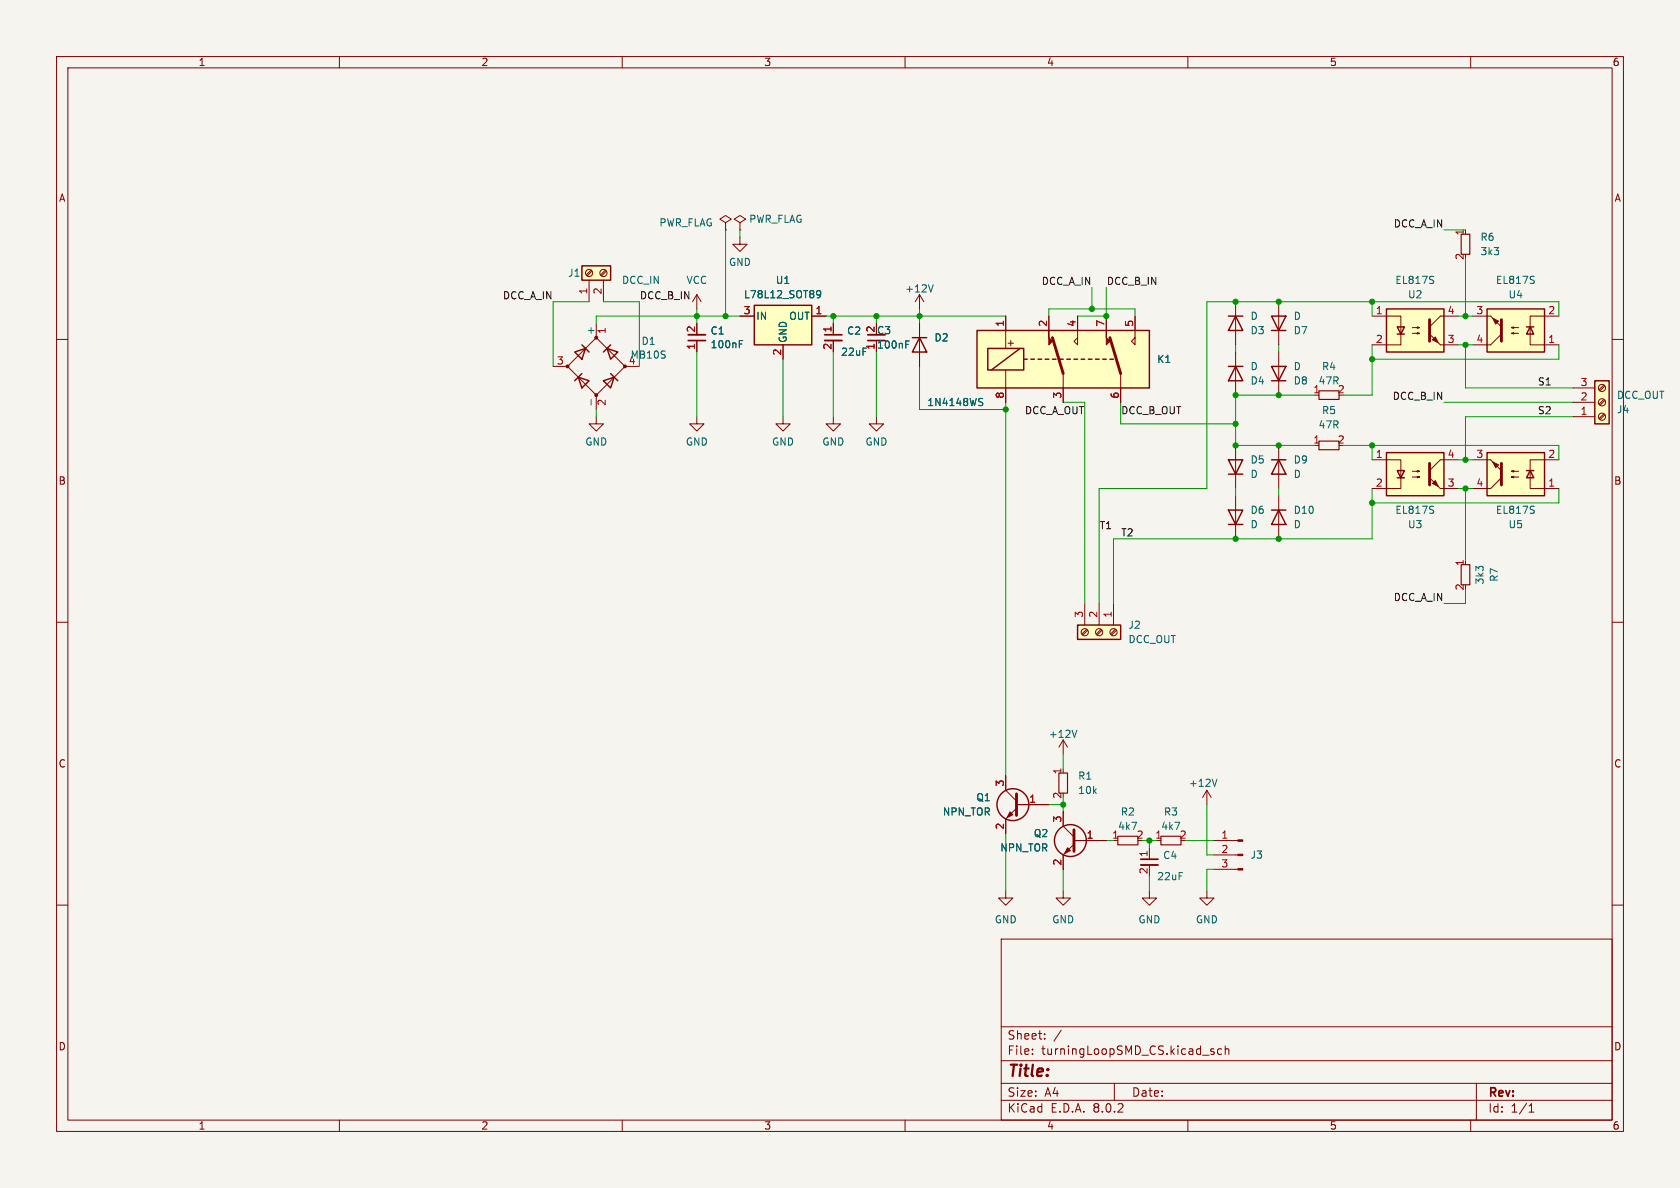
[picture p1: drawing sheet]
<svg xmlns="http://www.w3.org/2000/svg" width="297mm" height="210mm" viewBox="0 0 297 210" stroke-linecap="round" stroke-linejoin="round" font-family="sans-serif">
<path d="M0 0h297v210h-297z" fill="#f5f4ef" stroke="#f5f4ef" stroke-width=".18"/>
<g fill="none" stroke="#840000" stroke-width=".18">
<path d="M10 10h277v190h-277zM12 12h273v186h-273zM60 10v2M110 10v2M160 10v2M210 10v2M260 10v2M10 60h2M285 60h2M10 110h2M285 110h2M10 160h2"/>
<path d="M285 160h2M177 166h108v32h-108zM60 198v2M110 198v2M160 198v2M177 194.5h108M177 191.5h108M177 187.5h108M177 181.5h108M182.5 186.3v.1M182.5 185.5v.1M184.7 183.6v.1"/>
<path d="M184.7 182.8v.1M187.6 182.1l-1.3 2M197 191.5v3M210 198v2M214.2 185.9l.4 .1 .1 .2-.2 .2h-.3M214.2 185.4l.4 .1M216 185.5l-.5-.1-.3 .3v.4l.2 .2h.6M216.6 185.5l.2-.1 .4 .1v.9M216.6 184.9v1.5M260 198v2M261 191.5v6.5M270.3 196.6h.9"/>
<path d="M270.3 195.5l.4-.4v1.5"/>
</g>
<path d="M262.9 80h10.1v7.6h-10.1z" fill="#ffffc2"/>
<g fill="none" stroke="#840000" stroke-width=".25">
<path d="M161.3 59.7h2.5M162.6 59.7l1.2 2.5h-2.5zM217.2 64.8h2.5M218.4 64.8l1.3 2.5h-2.5zM224.8 64.8h2.5l-1.2 2.5zM224.8 67.3h2.5M217.2 90.2h2.5l-1.3 2.5zM217.2 92.7h2.5M224.8 81.3h2.5M224.8 90.2h2.5M226.1 81.3l1.2 2.5h-2.5zM226.1 90.2l1.2 2.5h-2.5z"/>
<path d="M262.9 80h10.1v7.6h-10.1zM269.9 83.2h1.2M270.5 83.2l.6 1.3h-1.2z"/>
</g>
<g fill="none" stroke="#840000" stroke-width=".18">
<path d="M147.3 57.2v2M162.6 57.2v7.6M147.3 60.2v2M218.4 62.2v7.7M226.1 62.2v7.7M226.1 78.7v7.7M218.4 87.6v7.7M226.1 87.6v7.7M260.3 81.3h3.2M265.4 84.5l-1.9 1.9h-3.2M267.2 83.3l.4 .1v-.2l-.4 .1h1.3M267.2 84.3l.4 .2v-.3l-.4 .1h1.3"/>
<path d="M275.6 81.3h-5.1v5.1h5.1"/>
</g>
<g fill="#840000" stroke="#840000" stroke-width=".18">
<path d="M263.5 81.3l1.9 1.9z"/>
<path d="M263.9 81.7l1 .5-.5 .5z"/>
</g>
<path d="M265.4 81.9v3.8" fill="none" stroke="#840000" stroke-width=".51"/>
<path d="M173.3 71l.3 .2 .1 .3-.2 .2h-.3M173.3 70.4l.4 .1M271.1 89.5h.1M271.2 90.3v.3" fill="none" stroke="#006464" stroke-width=".18"/>
<path d="M233.2 69.1h3.5v1.5h-3.5zM233.2 78h3.5v1.5h-3.5z" fill="none" stroke="#840000" stroke-width=".2"/>
<path d="M145.8 60.2h3" fill="none" stroke="#840000" stroke-width=".33"/>
<path d="M145.8 59.2h3" fill="none" stroke="#840000" stroke-width=".3"/>
<path d="M245.1 80h10.2v7.6h-10.2z" fill="#ffffc2"/>
<path d="M245.1 80h10.2v7.6h-10.2zM247 83.2h1.3l-.7 1.3zM247 84.5h1.3" fill="none" stroke="#840000" stroke-width=".25"/>
<path d="M242.6 81.3h5v5.1h-5M249.7 84.3h1.3l-.4 .2v-.3l.4 .1M249.7 83.3h1.3l-.4 .1v-.2l.4 .1M254.6 86.4h3.2M257.8 81.3h-3.2l-1.9 1.9" fill="none" stroke="#840000" stroke-width=".18"/>
<g fill="#840000" stroke="#840000" stroke-width=".18">
<path d="M252.7 84.5l1.9 1.9z"/>
<path d="M253.2 85.5l.5-.5 .6 1z"/>
</g>
<path d="M252.7 81.9v3.8" fill="none" stroke="#840000" stroke-width=".51"/>
<path d="M253.3 89.5h.2M253.4 90.3v.3" fill="none" stroke="#006464" stroke-width=".18"/>
<path d="M133.3 54h10.2v7h-10.2z" fill="#ffffc2"/>
<g fill="none" stroke="#840000" stroke-width=".25">
<path d="M133.3 54h10.2v7h-10.2zM217.2 55.9h2.5M218.4 55.9l1.3 2.5h-2.5zM224.8 55.9h2.5l-1.2 2.5zM224.8 58.4h2.5M217.2 81.3h2.5l-1.3 2.5zM217.2 83.8h2.5"/>
<circle cx="179.1" cy="142.2" r="2.82"/>
<circle cx="189.2" cy="148.6" r="2.82"/>
</g>
<g fill="none" stroke="#840000" stroke-width=".18">
<path d="M128.3 39.4l1-.7-1-.6-1 .6 1 .7v1.2M130.8 39.4l1-.7-1-.6-1 .6 1 .7v1.2M128.3 40.6h.1M130.8 40.6h.1M130.8 55.9h2.5M143.5 55.9h2.5M154.9 57.2v2M162.6 52.1l-.8 1.2M162.6 52.1v2.5M162.6 52.1l.7 1.2M218.4 53.3v7.7M226.1 53.3v7.7"/>
<path d="M138.4 73.7v1.2h1.3l-1.3 1.3-1.2-1.3h1.2M138.4 61v2.5M147.3 73.7v1.2h1.3l-1.3 1.3-1.3-1.3h1.3M154.9 73.7v1.2h1.3l-1.3 1.3-1.2-1.3h1.2M218.4 78.7v7.7M177.8 137.2v2.5l1.9 1.9M213.4 139.7l-.8 1.3M213.4 139.7v2.5M213.4 139.7l.7 1.3M177.8 157.5v1.3h1.3l-1.3 1.2-1.3-1.2h1.3M179.7 142.9l-1.9 1.9v2.5M179.7 142.2h5.7"/>
<path d="M188 157.5v1.3h1.2l-1.2 1.2-1.3-1.2h1.3M188 143.5v2.6l1.9 1.9M189.9 149.2l-1.9 1.9v2.6M189.9 148.6h5.7M203.2 157.5v1.3h1.3l-1.3 1.2-1.3-1.2h1.3M203.2 149.9v2M203.2 152.9v2M213.4 157.5v1.3h1.2l-1.2 1.2-1.3-1.2h1.3M214.6 148.6h4.2M214.6 153.7h4.2M214.6 151.1h4.2"/>
</g>
<path d="M144.4 51.5l.2-.1 .4 .1a.84 .84 0 0 1-.3 1.1h-.2M145.1 51.9l-.3 .3-.4-.2M165 50.3l-.4 1.3M160.1 60.9h.5M160.1 60.3h.6M215.1 137.7l-.4 1.3" fill="none" stroke="#006464" stroke-width=".18"/>
<path d="M258.3 41.4h1.5v3.6h-1.5zM258.3 99.8h1.5v3.6h-1.5zM187.2 136.7h1.5v3.5h-1.5zM197.6 147.8h3.6v1.6h-3.6zM205.2 147.8h3.6v1.6h-3.6z" fill="none" stroke="#840000" stroke-width=".2"/>
<path d="M153.4 59.2h3.1M201.7 152.9h3" fill="none" stroke="#840000" stroke-width=".33"/>
<path d="M153.4 60.2h3.1M201.7 151.9h3" fill="none" stroke="#840000" stroke-width=".3"/>
<path d="M179.7 140.3v3.8M189.9 146.7v3.8" fill="none" stroke="#840000" stroke-width=".51"/>
<g fill="#840000" stroke="#840000" stroke-width=".18">
<path d="M188.7 149.9l.5 .5-1 .5z"/>
<path d="M218.8 153.5h.9v.3h-.9z"/>
<path d="M218.8 151h.9v.3h-.9z"/>
<path d="M218.8 148.5h.9v.2h-.9z"/>
<path d="M178.6 143.5l.5 .5-1 .5z"/>
</g>
<path d="M245.1 54.6h10.2v7.6h-10.2z" fill="#ffffc2"/>
<path d="M245.1 54.6h10.2v7.6h-10.2zM247 57.8h1.3l-.7 1.3zM247 59.1h1.3" fill="none" stroke="#840000" stroke-width=".25"/>
<path d="M242.6 55.9h5v5.1h-5M249.7 58.9h1.3l-.4 .2v-.3l.4 .1M249.7 57.9h1.3l-.4 .1v-.2l.4 .1M257.8 55.9h-3.2l-1.9 1.9M254.6 61h3.2" fill="none" stroke="#840000" stroke-width=".18"/>
<g fill="#840000" stroke="#840000" stroke-width=".18">
<path d="M252.7 59.1l1.9 1.9z"/>
<path d="M253.2 60.1l.5-.5 .6 1z"/>
</g>
<path d="M252.7 56.5v3.8" fill="none" stroke="#840000" stroke-width=".51"/>
<path d="M253.3 48.8l.2 .1M253.4 49.6v.4" fill="none" stroke="#006464" stroke-width=".18"/>
<path d="M262.9 54.6h10.1v7.6h-10.1z" fill="#ffffc2"/>
<path d="M262.9 54.6h10.1v7.6h-10.1zM269.9 57.8h1.2M270.5 57.8l.6 1.3h-1.2z" fill="none" stroke="#840000" stroke-width=".25"/>
<path d="M260.3 55.9h3.2M265.4 59.1l-1.9 1.9h-3.2M267.2 57.9l.4 .1v-.2l-.4 .1h1.3M267.2 58.9l.4 .2v-.3l-.4 .1h1.3M275.6 55.9h-5.1v5.1h5.1" fill="none" stroke="#840000" stroke-width=".18"/>
<g fill="#840000" stroke="#840000" stroke-width=".18">
<path d="M263.5 55.9l1.9 1.9z"/>
<path d="M263.9 56.3l1 .5-.5 .5z"/>
</g>
<path d="M265.4 56.5v3.8" fill="none" stroke="#840000" stroke-width=".51"/>
<path d="M271.1 48.8l.1 .1M271.2 49.6v.4" fill="none" stroke="#006464" stroke-width=".18"/>
<path d="M281.9 67.3h2.6v7.6h-2.6z" fill="#ffffc2"/>
<path d="M281.9 67.3h2.6v7.6h-2.6z" fill="none" stroke="#840000" stroke-width=".25"/>
<g fill="none" stroke="#840000" stroke-width=".18">
<path d="M278.1 73.7h3.8M278.1 71.1h3.8M278.1 68.6h3.8M283.5 68.1l-.8 .8M283.5 70.6l-.8 .9M283.5 73.2l-.8 .8M283.7 68.2l-.8 .9M283.7 70.8l-.8 .8M283.7 73.3l-.8 .9"/>
<circle cx="283.2" cy="73.7" r=".63"/>
<circle cx="283.2" cy="68.6" r=".63"/>
<circle cx="283.2" cy="71.1" r=".63"/>
</g>
<path d="M172.7 58.4h30.5v10.2h-30.5z" fill="#ffffc2"/>
<g fill="none" stroke="#840000" stroke-width=".25">
<path d="M172.7 58.4h30.5v10.2h-30.5zM174.6 61.6h6.4v3.8h-6.4zM180.3 61.6l-5 3.8M181 63.5h.6M182.2 63.5h.7M183.5 63.5h.6M184.8 63.5h.6M186.1 63.5h.6M187.3 63.5h.7M188.6 63.5h.6M189.9 63.5h.6M191.1 63.5h.7"/>
<path d="M192.4 63.5h.6M193.7 63.5h.6M194.9 63.5h.7M196.2 63.5h.6"/>
</g>
<path d="M123.2 52.1l-.8 1.2M123.2 52.1v2.5M123.2 52.1l.8 1.2M177.8 55.9v5.7M185.4 55.9v2.5M190.5 55.9v5.1l-.6-.7 .6-.6M195.6 55.9v2.5M200.7 55.9v5.1l-.7-.7 .7-.6M105.4 73.7v1.2h1.3l-1.3 1.3-1.3-1.3h1.3M177.8 65.4v5.7M188 66v5.1M198.1 66v5.1" fill="none" stroke="#840000" stroke-width=".18"/>
<path d="M186.1 59.7l1.9 6.3M196.2 59.7l1.9 6.3" fill="none" stroke="#840000" stroke-width=".51"/>
<g fill="#840000" stroke="#840000" stroke-width=".18">
<path d="M185.4 58.4v1.3l.7 .6-.7 .7z"/>
<path d="M195.6 58.4v1.3l.6 .6-.6 .7z"/>
</g>
<path d="M190.5 110.5h7.6v2.5h-7.6z" fill="#ffffc2"/>
<path d="M101.6 62.2l1.9-.6-.6 1.9zM102.2 66.7l1.9 .6-1.2 1.3zM102.9 66l-1.3 1.3M102.9 61l1.2 1.2M106.7 67.3l1.9-.6-.7 1.9zM107.3 61.6l1.9 .6-1.3 1.3zM107.9 61l-1.2 1.2M107.9 66l1.3 1.3M190.5 110.5h7.6v2.5h-7.6z" fill="none" stroke="#840000" stroke-width=".25"/>
<g fill="none" stroke="#840000" stroke-width=".18">
<path d="M105.4 57.2v2.5M130.8 41.9v1.3h1.3l-1.3 1.3-1.3-1.3h1.3M97.8 64.8h2.5M100.3 64.8l5.1-5.1 5.1 5.1-5.1 5.1zM105.4 69.9v2.5M110.5 64.8h2.5M191.8 106.7v3.8M192.1 111.2l-.8 .9M192.3 111.4l-.9 .9M194.3 106.7v3.8M194.6 111.2l-.8 .9M194.8 111.4l-.8 .9"/>
<path d="M196.8 106.7v3.8M197.2 111.2l-.9 .9M197.4 111.4l-.9 .9M188 130.8l-.8 1.3M188 130.8v2.6M188 130.8l.7 1.3"/>
<circle cx="191.8" cy="111.8" r=".63"/>
<circle cx="194.3" cy="111.8" r=".63"/>
<circle cx="196.8" cy="111.8" r=".63"/>
</g>
<path d="M104.5 70.6v1M190.4 129.1l-.4 1.3" fill="none" stroke="#006464" stroke-width=".18"/>
<g fill="#840000" stroke="#840000" stroke-width=".18">
<circle cx="105.4" cy="69.8" r=".25"/>
<circle cx="110.5" cy="64.8" r=".25"/>
<circle cx="100.3" cy="64.8" r=".25"/>
<circle cx="105.4" cy="59.7" r=".25"/>
</g>
<path d="M102.9 47h5v2.5h-5z" fill="#ffffc2"/>
<path d="M102.9 47h5v2.5h-5z" fill="none" stroke="#840000" stroke-width=".25"/>
<g fill="none" stroke="#840000" stroke-width=".18">
<path d="M104.1 49.5v3.8M104.5 47.8l-.9 .8M104.6 47.9l-.8 .9M106.7 49.5v3.8M107 47.8l-.8 .8M107.2 47.9l-.9 .9M123.2 57.2v2M130.8 55.9h2.5M143.5 55.9h2.5M147.3 57.2v2M154.9 57.2v2M162.6 57.2v2.5"/>
<path d="M177.8 55.9v2.5M185.4 55.9v2.5M190.5 55.9v2.5M195.6 55.9v2.5M200.7 55.9v2.5M123.2 73.7v1.2h1.3l-1.3 1.3-1.3-1.3h1.3M123.2 60.2v2M138.4 61v2.5M147.3 60.2v2M162.6 62.2v2.6M177.8 68.6v2.5M188 68.6v2.5"/>
<path d="M198.1 68.6v2.5M177.8 137.2v2.5M177.8 144.8v2.5M179.7 142.2h5.7M188 143.5v2.6M188 151.1v2.6M189.9 148.6h5.7"/>
<circle cx="104.1" cy="48.3" r=".63"/>
<circle cx="106.7" cy="48.3" r=".63"/>
</g>
<path d="M121.7 59.2h3" fill="none" stroke="#840000" stroke-width=".33"/>
<path d="M121.7 60.2h3" fill="none" stroke="#840000" stroke-width=".3"/>
<path d="M144.4 51.5l.2-.1 .4 .1a.84 .84 0 0 1-.3 1.1h-.2M145.1 51.9l-.3 .3-.4-.2M130.7 60.8h.4M130.7 60.2h.6M160.1 60.9h.5M160.1 60.3h.6M173.3 71l.3 .2 .1 .3-.2 .2h-.3M173.3 70.4l.4 .1" fill="none" stroke="#006464" stroke-width=".18"/>
<g fill="none" stroke="#009600" stroke-width=".18">
<path d="M104.1 53.3h-6.3v11.5M106.7 53.3h6.3v11.5M123.2 54.6v2.6M128.3 40.6v15.3M130.8 55.9h-25.4v1.3M130.8 40.6v1.3M146 55.9h31.8M147.3 55.9v1.3M154.9 55.9v1.3M162.6 54.6v2.6M185.4 55.9v-1.3h15.3v1.3M193 50.8v3.8"/>
<path d="M195.6 50.8v5.1h-5.1M242.6 53.3v2.6M255.3 40.6h3.8M257.8 55.9h2.5M259.1 45.7v10.2M275.6 55.9v-2.6h-62.2v33.1h-19.1v20.3M105.4 72.4v1.3M123.2 62.2v11.5M138.4 63.5v10.2M147.3 62.2v11.5M154.9 62.2v11.5M162.6 64.8v7.6h15.2"/>
<path d="M177.8 71.1v66.1M188 71.1h3.8v35.6M198.1 71.1v3.8h20.3M218.4 61v1.2M226.1 61v1.2M232.4 69.9h-14v8.8h14M237.5 78.7h38.1v2.6M242.6 61v8.9h-5.1M242.6 78.7v2.6M255.3 71.1h22.8M257.8 61h2.5M259.1 61v7.6h19"/>
<path d="M275.6 61v2.5h-33M278.1 73.7h-19v7.6M218.4 86.4v1.2M226.1 86.4v1.2M242.6 86.4v8.9h-45.8v11.4M257.8 86.4h2.5M257.8 81.3h2.5M259.1 86.4v12.7M275.6 86.4v2.5h-33M259.1 104.1v2.6h-3.8M188 133.4v2.5M177.8 147.3v10.2"/>
<path d="M185.4 142.2h2.6M188 141v2.5M188 153.7v3.8M195.6 148.6h1.2M201.9 148.6h2.6M203.2 148.6v1.3M203.2 154.9v2.6M209.5 148.6h5.1M213.4 142.2v8.9h1.2M214.6 153.7h-1.2v3.8"/>
</g>
<g fill="#009600" stroke="#009600" stroke-width=".18">
<circle cx="154.9" cy="55.9" r=".46"/>
<circle cx="147.3" cy="55.9" r=".46"/>
<circle cx="162.6" cy="55.9" r=".46"/>
<circle cx="226.1" cy="78.7" r=".46"/>
<circle cx="218.4" cy="69.9" r=".46"/>
<circle cx="218.4" cy="74.9" r=".46"/>
<circle cx="218.4" cy="78.7" r=".46"/>
<circle cx="226.1" cy="95.3" r=".46"/>
<circle cx="218.4" cy="95.3" r=".46"/>
<circle cx="242.6" cy="78.7" r=".46"/>
<circle cx="242.6" cy="88.9" r=".46"/>
<circle cx="259.1" cy="86.4" r=".46"/>
<circle cx="218.4" cy="53.3" r=".46"/>
<circle cx="226.1" cy="53.3" r=".46"/>
<circle cx="226.1" cy="69.9" r=".46"/>
<circle cx="242.6" cy="53.3" r=".46"/>
<circle cx="203.2" cy="148.6" r=".46"/>
<circle cx="188" cy="142.2" r=".46"/>
<circle cx="259.1" cy="61" r=".46"/>
<circle cx="259.1" cy="81.3" r=".46"/>
<circle cx="259.1" cy="55.9" r=".46"/>
<circle cx="242.6" cy="63.5" r=".46"/>
<circle cx="177.8" cy="72.4" r=".46"/>
<circle cx="195.6" cy="55.9" r=".46"/>
<circle cx="193" cy="54.6" r=".46"/>
<circle cx="123.2" cy="55.9" r=".46"/>
<circle cx="128.3" cy="55.9" r=".46"/>
</g>
<text font-size="2.8" fill="#840000" x="178" y="190.9">Title:</text>
<g font-size="2.1" fill="#840000">
<text x="178" y="184">Sheet:</text>
<text x="178" y="186.7">File:</text>
<text x="184.1" y="186.7">turningLoopSMD_CS.kicad_sch</text>
<text x="178" y="196.9">KiCad</text>
<text x="178" y="194.1">Size:</text>
<text x="184.7" y="194.1">A4</text>
<text x="185.7" y="196.9">E.D.A.</text>
<text x="193.3" y="196.9">8.0.2</text>
<text x="200" y="194.1">Date:</text>
<text x="263" y="194.3">Rev:</text>
<text x="263" y="196.9">Id:</text>
<text x="267.1" y="196.9">1/1</text>
</g>
<g font-size="1.8" fill="#840000">
<text x="35" y="11.9">1</text>
<text x="85" y="11.9">2</text>
<text x="135" y="11.9">3</text>
<text x="185" y="11.9">4</text>
<text x="235" y="11.9">5</text>
<text x="285" y="11.9">6</text>
<text x="10.3" y="35.9">A</text>
<text x="285.3" y="35.9">A</text>
<text x="154.9" y="61.8">100nF</text>
<text x="177.8" y="61.5">+</text>
<text x="10.3" y="85.9">B</text>
<text x="285.3" y="85.9">B</text>
<text x="10.3" y="135.9">C</text>
<text x="285.3" y="135.9">C</text>
<text x="10.3" y="185.9">D</text>
<text x="285.3" y="185.9">D</text>
<text x="35" y="199.9">1</text>
<text x="85" y="199.9">2</text>
<text x="135" y="199.9">3</text>
<text x="185" y="199.9">4</text>
<text x="235" y="199.9">5</text>
<text x="285" y="199.9">6</text>
</g>
<g font-size="1.8" fill="#006464">
<text x="116.5" y="40.2">PWR_FLAG</text>
<text x="132.3" y="39.6">PWR_FLAG</text>
<text x="128.8" y="47.2">GND</text>
<text x="261.6" y="42.8">R6</text>
<text x="261.6" y="45.3">3k3</text>
<text x="100.3" y="49.1">J1</text>
<text x="109.9" y="50.4">DCC_IN</text>
<text x="121.3" y="50.4">VCC</text>
<text x="131.4" y="52.9">L78L12_SOT89</text>
<text x="137.1" y="50.4">U1</text>
<text x="159.9" y="51.9">+12V</text>
<text x="246.6" y="50.4">EL817S</text>
<text x="248.8" y="52.9">U2</text>
<text x="264.4" y="50.4">EL817S</text>
<text x="266.6" y="52.9">U4</text>
<text x="105.2" y="59.3" transform="rotate(-90 105.2 59.3)">+</text>
<text x="125.5" y="59.3">C1</text>
<text x="133.6" y="56.7">IN</text>
<text x="139.4" y="56.7">OUT</text>
<text x="149.7" y="59.3">C2</text>
<text x="154.9" y="59.3">C3</text>
<text x="221" y="59.3">D3</text>
<text x="221" y="56.7">D</text>
<text x="228.6" y="59.3">D7</text>
<text x="228.6" y="56.7">D</text>
<text x="111.4" y="63.6">MB10S</text>
<text x="113.3" y="61.2">D1</text>
<text x="125.5" y="61.8">100nF</text>
<text x="139.3" y="60.7" transform="rotate(-90 139.3 60.7)">GND</text>
<text x="148.6" y="63.1">22uF</text>
<text x="165.1" y="60.6">D2</text>
<text x="204.5" y="64.4">K1</text>
<text x="221" y="65.6">D</text>
<text x="228.6" y="65.6">D</text>
<text x="233.6" y="65.6">R4</text>
<text x="163.8" y="72">1N4148WS</text>
<text x="221" y="68.2">D4</text>
<text x="228.6" y="68.2">D8</text>
<text x="233" y="68.2">47R</text>
<text x="285.8" y="70.7">DCC_OUT</text>
<text x="233" y="75.9">47R</text>
<text x="233.6" y="73.4">R5</text>
<text x="285.8" y="73.3">J4</text>
<text x="103.4" y="79">GND</text>
<text x="121.2" y="79">GND</text>
<text x="136.4" y="79">GND</text>
<text x="145.3" y="79">GND</text>
<text x="152.9" y="79">GND</text>
<text x="221" y="82.1">D5</text>
<text x="228.6" y="82.1">D9</text>
<text x="221" y="84.7">D</text>
<text x="228.6" y="84.7">D</text>
<text x="221" y="91">D6</text>
<text x="221" y="93.6">D</text>
<text x="228.6" y="91">D10</text>
<text x="228.6" y="93.6">D</text>
<text x="246.6" y="91">EL817S</text>
<text x="248.8" y="93.6">U3</text>
<text x="264.4" y="91">EL817S</text>
<text x="266.6" y="93.6">U5</text>
<text x="262.5" y="103.4" transform="rotate(-90 262.5 103.4)">3k3</text>
<text x="265" y="102.9" transform="rotate(-90 265 102.9)">R7</text>
<text x="199.4" y="111.4">J2</text>
<text x="199.4" y="113.9">DCC_OUT</text>
<text x="185.3" y="130.6">+12V</text>
<text x="172.5" y="141.8">Q1</text>
<text x="190.5" y="138">R1</text>
<text x="190.5" y="140.6">10k</text>
<text x="210.1" y="139.3">+12V</text>
<text x="166.6" y="144.4">NPN_TOR</text>
<text x="182.7" y="148.2">Q2</text>
<text x="197.6" y="146.9">4k7</text>
<text x="198" y="144.4">R2</text>
<text x="205.2" y="146.9">4k7</text>
<text x="205.7" y="144.4">R3</text>
<text x="176.7" y="150.7">NPN_TOR</text>
<text x="204.5" y="155.8">22uF</text>
<text x="205.5" y="152.1">C4</text>
<text x="221" y="152">J3</text>
<text x="175.8" y="163.4">GND</text>
<text x="185.9" y="163.4">GND</text>
<text x="201.2" y="163.4">GND</text>
<text x="211.3" y="163.4">GND</text>
</g>
<g font-size="1.8" fill="#0f0f0f">
<text x="246.3" y="40.3">DCC_A_IN</text>
<text x="88.8" y="53">DCC_A_IN</text>
<text x="113" y="53">DCC_B_IN</text>
<text x="184.1" y="50.5">DCC_A_IN</text>
<text x="195.6" y="50.5">DCC_B_IN</text>
<text x="246.1" y="70.8">DCC_B_IN</text>
<text x="271.8" y="68.2">S1</text>
<text x="181.1" y="73.3">DCC_A_OUT</text>
<text x="198.1" y="73.3">DCC_B_OUT</text>
<text x="271.8" y="73.3">S2</text>
<text x="194.3" y="93.6">T1</text>
<text x="198.1" y="94.9">T2</text>
<text x="246.3" y="106.3">DCC_A_IN</text>
</g>
<g font-size="1.8" fill="#a90000">
<text x="258.8" y="41.7" transform="rotate(-90 258.8 41.7)">1</text>
<text x="258.8" y="46" transform="rotate(-90 258.8 46)">2</text>
<text x="103.9" y="52.1" transform="rotate(-90 103.9 52.1)">1</text>
<text x="106.4" y="52.1" transform="rotate(-90 106.4 52.1)">2</text>
<text x="107.4" y="59.1" transform="rotate(-90 107.4 59.1)">1</text>
<text x="122.9" y="58.9" transform="rotate(-90 122.9 58.9)">2</text>
<text x="131.4" y="55.6">3</text>
<text x="144.1" y="55.6">1</text>
<text x="147.1" y="58.9" transform="rotate(-90 147.1 58.9)">1</text>
<text x="154.7" y="58.9" transform="rotate(-90 154.7 58.9)">2</text>
<text x="177.5" y="57.9" transform="rotate(-90 177.5 57.9)">1</text>
<text x="185.2" y="57.9" transform="rotate(-90 185.2 57.9)">2</text>
<text x="190.2" y="57.9" transform="rotate(-90 190.2 57.9)">4</text>
<text x="195.3" y="57.9" transform="rotate(-90 195.3 57.9)">7</text>
<text x="200.4" y="57.9" transform="rotate(-90 200.4 57.9)">5</text>
<text x="243.1" y="55.6">1</text>
<text x="255.8" y="55.6">4</text>
<text x="260.9" y="55.6">3</text>
<text x="273.6" y="55.6">2</text>
<text x="98.4" y="64.5">3</text>
<text x="111.1" y="64.5">4</text>
<text x="122.9" y="61.9" transform="rotate(-90 122.9 61.9)">1</text>
<text x="138.2" y="62.9" transform="rotate(-90 138.2 62.9)">2</text>
<text x="147.1" y="61.9" transform="rotate(-90 147.1 61.9)">2</text>
<text x="154.7" y="61.9" transform="rotate(-90 154.7 61.9)">1</text>
<text x="243.1" y="60.7">2</text>
<text x="255.8" y="60.7">3</text>
<text x="260.9" y="60.7">4</text>
<text x="273.6" y="60.7">1</text>
<text x="107.4" y="71.8" transform="rotate(-90 107.4 71.8)">2</text>
<text x="177.5" y="70.6" transform="rotate(-90 177.5 70.6)">8</text>
<text x="187.7" y="70.6" transform="rotate(-90 187.7 70.6)">3</text>
<text x="197.9" y="70.6" transform="rotate(-90 197.9 70.6)">6</text>
<text x="232.1" y="69.6">1</text>
<text x="236.4" y="69.6">2</text>
<text x="279.3" y="70.9">2</text>
<text x="279.3" y="68.3">3</text>
<text x="279.3" y="73.4">1</text>
<text x="232.1" y="78.5">1</text>
<text x="236.4" y="78.5">2</text>
<text x="243.1" y="81">1</text>
<text x="255.8" y="81">4</text>
<text x="260.9" y="81">3</text>
<text x="273.6" y="81">2</text>
<text x="243.1" y="86.1">2</text>
<text x="255.8" y="86.1">3</text>
<text x="260.9" y="86.1">4</text>
<text x="273.6" y="86.1">1</text>
<text x="258.8" y="100.1" transform="rotate(-90 258.8 100.1)">1</text>
<text x="258.8" y="104.5" transform="rotate(-90 258.8 104.5)">2</text>
<text x="191.5" y="109.3" transform="rotate(-90 191.5 109.3)">3</text>
<text x="194.1" y="109.3" transform="rotate(-90 194.1 109.3)">2</text>
<text x="196.6" y="109.3" transform="rotate(-90 196.6 109.3)">1</text>
<text x="187.7" y="137" transform="rotate(-90 187.7 137)">1</text>
<text x="177.5" y="139.1" transform="rotate(-90 177.5 139.1)">3</text>
<text x="181.9" y="142">1</text>
<text x="187.7" y="141.3" transform="rotate(-90 187.7 141.3)">2</text>
<text x="177.5" y="146.8" transform="rotate(-90 177.5 146.8)">2</text>
<text x="187.7" y="145.5" transform="rotate(-90 187.7 145.5)">3</text>
<text x="192" y="148.3">1</text>
<text x="196.5" y="148.3">1</text>
<text x="200.8" y="148.3">2</text>
<text x="204.1" y="148.3">1</text>
<text x="208.5" y="148.3">2</text>
<text x="215.8" y="148.3">1</text>
<text x="187.7" y="153.1" transform="rotate(-90 187.7 153.1)">2</text>
<text x="202.9" y="154.6" transform="rotate(-90 202.9 154.6)">2</text>
<text x="202.9" y="151.6" transform="rotate(-90 202.9 151.6)">1</text>
<text x="215.8" y="150.9">2</text>
<text x="215.8" y="153.4">3</text>
</g>
</svg>
